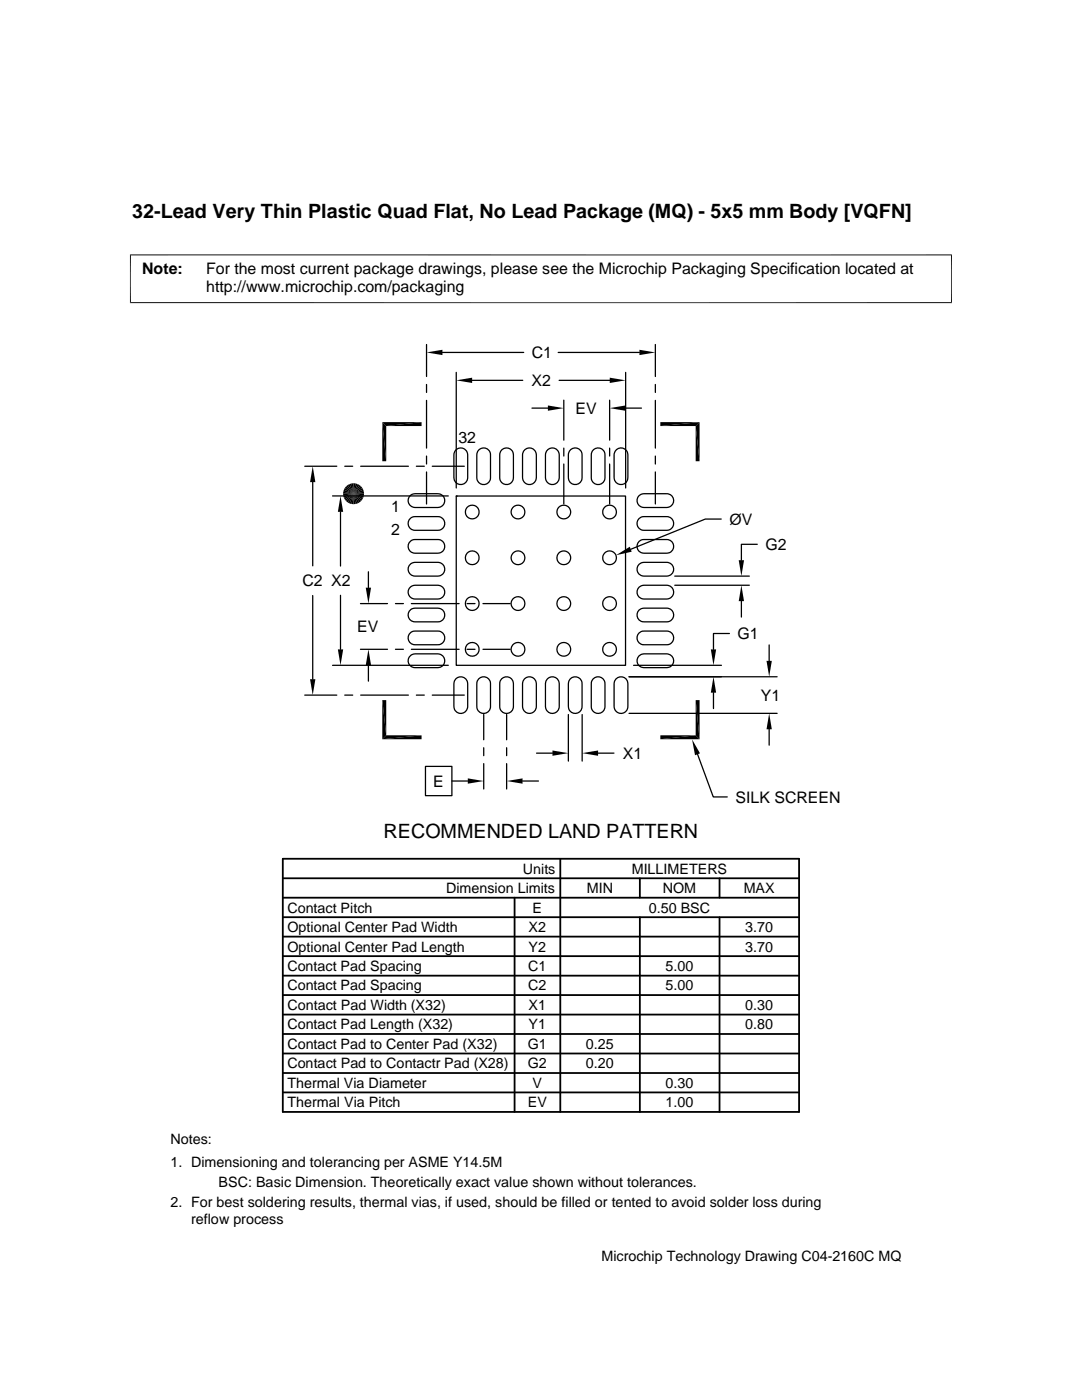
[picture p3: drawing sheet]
<svg xmlns="http://www.w3.org/2000/svg" width="216mm" height="279mm" viewBox="0 0 216 279" stroke-linecap="round" stroke-linejoin="round" font-family="sans-serif">
<g fill="none" stroke="#000" stroke-width=".25">
<path d="M85.1 68.7v6.4M85.1 76.7v1.6M85.1 79.9v9.5M88.3 70.3h16.2M91 74.3v23.1M94.2 75.9h10.1M111.4 70.3h16.2M111.6 75.9h10.1M112.5 79.9v7.9M121.6 79.9v7.9M124.8 74.3v23.1M130.8 68.7v6.4"/>
<path d="M130.8 76.7v1.6M130.8 79.9v9.5M60.8 93h6.4M62.4 96.2v16.7M66.4 99h23.1M68.8 93h1.6M72 93h9.5M81.8 99l.4-.3 .6-.2h4.6a1.38 1.38 0 0 1 1.3 1.4 1.38 1.38 0 0 1-1.3 1.4h-4.6a1.38 1.38 0 0 1-1.2-.8 1.38 1.38 0 0 1 .2-1.5zM83.1 93h1.6M85.1 91v1.6M85.1 94.2v6.4M86.3 93h6.3"/>
<path d="M91 89.8a1.38 1.38 0 0 1 1.5-.3 1.38 1.38 0 0 1 .8 1.3v4.5a1.38 1.38 0 0 1-1.4 1.4 1.38 1.38 0 0 1-1.3-1.4v-4.5l.1-.6zM91 99h33.8v33.8h-33.8zM91 99h.1M95.6 89.8a1.37 1.37 0 0 1 1.4-.3 1.37 1.37 0 0 1 .9 1.3v4.5a1.37 1.37 0 0 1-1.4 1.4 1.37 1.37 0 0 1-1.4-1.4v-4.5l.2-.6zM100.1 89.8a1.37 1.37 0 0 1 1.5-.3 1.37 1.37 0 0 1 .8 1.3v4.5a1.37 1.37 0 0 1-1.3 1.4 1.37 1.37 0 0 1-1.4-1.4v-4.5l.1-.6zM104.7 89.8a1.37 1.37 0 0 1 1.5-.3 1.37 1.37 0 0 1 .8 1.3v4.5a1.38 1.38 0 0 1-1.4 1.4 1.38 1.38 0 0 1-1.3-1.4v-4.5l.1-.6zM106.2 81.4h3.1M109.3 89.8a1.37 1.37 0 0 1 1.5-.3 1.37 1.37 0 0 1 .8 1.3v4.5a1.38 1.38 0 0 1-1.4 1.4 1.38 1.38 0 0 1-1.4-1.4v-4.5l.2-.6zM112.5 89.4v1.6M112.5 92.6v8M113.8 89.8a1.36 1.36 0 0 1 1.5-.3 1.36 1.36 0 0 1 .8 1.3v4.5a1.37 1.37 0 0 1-1.3 1.4 1.37 1.37 0 0 1-1.4-1.4v-4.5l.1-.6zM118.4 89.8a1.37 1.37 0 0 1 1.5-.3 1.37 1.37 0 0 1 .8 1.3v4.5a1.37 1.37 0 0 1-1.4 1.4 1.37 1.37 0 0 1-1.3-1.4v-4.5l.1-.6z"/>
<path d="M121.6 89.4v1.6M121.6 92.6v8M123 89.8a1.37 1.37 0 0 1 1.5-.3 1.37 1.37 0 0 1 .8 1.3v4.5a1.38 1.38 0 0 1-1.4 1.4 1.38 1.38 0 0 1-1.4-1.4v-4.5l.2-.6zM124.8 81.4h3.2M127.7 98.8l.8-.3h4.6a1.38 1.38 0 0 1 1.3 1.4 1.38 1.38 0 0 1-1.3 1.4h-4.6a1.38 1.38 0 0 1-1.3-1 1.38 1.38 0 0 1 .5-1.5zM130.8 91v1.6M130.8 94.2v6.4M62.4 118.9v16.7M67.9 102.2v10.8M67.9 118.8v10.8M73.5 114.1v3.2M81.8 117.3l.4-.4 .6-.1h4.6a1.38 1.38 0 0 1 1.3 1.4 1.38 1.38 0 0 1-1.3 1.3h-4.6a1.37 1.37 0 0 1-1.2-.7 1.37 1.37 0 0 1 .2-1.5z"/>
<path d="M81.8 112.7l.4-.3 .6-.2h4.6a1.38 1.38 0 0 1 1.3 1.4 1.38 1.38 0 0 1-1.3 1.4h-4.6a1.37 1.37 0 0 1-1.2-.8 1.37 1.37 0 0 1 .2-1.5zM81.8 103.6l.7-.5h4.9a1.37 1.37 0 0 1 1.3 1.4 1.37 1.37 0 0 1-1.3 1.3h-4.6a1.37 1.37 0 0 1-1.2-.8 1.37 1.37 0 0 1 .2-1.4zM81.8 108.2l.7-.5h4.9a1.37 1.37 0 0 1 1.3 1.3 1.37 1.37 0 0 1-1.3 1.4h-4.6a1.37 1.37 0 0 1-1.2-.8 1.37 1.37 0 0 1 .2-1.4zM127.7 103.4l.8-.3h4.6a1.37 1.37 0 0 1 1.3 1.4 1.37 1.37 0 0 1-1.3 1.3h-4.6a1.37 1.37 0 0 1-1.3-.9 1.37 1.37 0 0 1 .5-1.5zM127.7 117.1l.8-.3h4.6a1.38 1.38 0 0 1 1.3 1.4 1.38 1.38 0 0 1-1.3 1.3h-4.6a1.37 1.37 0 0 1-1.3-.9 1.37 1.37 0 0 1 .5-1.5zM127.7 112.5l.8-.3h4.6a1.38 1.38 0 0 1 1.3 1.4 1.38 1.38 0 0 1-1.3 1.4h-4.6a1.37 1.37 0 0 1-1.3-1 1.37 1.37 0 0 1 .5-1.5zM127.7 107.9l.8-.2h4.6a1.37 1.37 0 0 1 1.3 1.3 1.37 1.37 0 0 1-1.3 1.4h-4.6a1.37 1.37 0 0 1-1.3-.9 1.37 1.37 0 0 1 .5-1.6zM134.6 116.8h14.9M134.6 115h14.9M143.9 103.6h-3.2l-14.8 6M147.9 120v3.1M151.1 108.6h-3.2v3.2"/>
<path d="M60.8 138.7h6.4M66.4 132.8h23.1M68.8 138.7h1.6M71.9 120.5h5.4M71.9 129.6h5.4M72 138.7h9.5M73.5 132.8v3.1M78.9 120.5h1.6M78.9 129.6h1.6M81.8 126.4l.7-.4 4.9-.1a1.37 1.37 0 0 1 1.3 1.4 1.37 1.37 0 0 1-1.3 1.4h-4.6a1.37 1.37 0 0 1-1.2-.8 1.37 1.37 0 0 1 .2-1.5zM81.8 131l.4-.4 .6-.1h4.6a1.38 1.38 0 0 1 1.3 1.4 1.38 1.38 0 0 1-1.3 1.3h-4.6a1.37 1.37 0 0 1-1.2-.7 1.37 1.37 0 0 1 .2-1.5zM81.8 121.9l.4-.4 .6-.1h4.6a1.37 1.37 0 0 1 1.3 1.3 1.37 1.37 0 0 1-1.3 1.4h-4.6a1.37 1.37 0 0 1-1.2-.8 1.37 1.37 0 0 1 .2-1.4z"/>
<path d="M82.1 120.5h9.5M82.1 129.6h9.5M83.1 138.7h1.6M86.3 138.7h6.3M90.8 135.6a1.38 1.38 0 0 1 1.6-.5 1.38 1.38 0 0 1 .9 1.3v4.6a1.38 1.38 0 0 1-1.4 1.4 1.38 1.38 0 0 1-1.3-1.4v-4.6zM93.2 120.5h1.6M93.2 129.6h1.6M95.4 135.6a1.37 1.37 0 0 1 1.5-.5 1.37 1.37 0 0 1 1 1.3v4.6a1.37 1.37 0 0 1-1.4 1.4 1.37 1.37 0 0 1-1.4-1.4v-4.6zM96.4 129.6h5.4M96.4 120.5h5.4M100 135.6a1.37 1.37 0 0 1 1.5-.5 1.37 1.37 0 0 1 .9 1.3v4.6a1.37 1.37 0 0 1-1.3 1.4 1.37 1.37 0 0 1-1.4-1.4v-4.6zM104.5 135.6a1.37 1.37 0 0 1 1.6-.5 1.37 1.37 0 0 1 .9 1.3v4.6a1.38 1.38 0 0 1-1.4 1.4 1.38 1.38 0 0 1-1.3-1.4v-4.6z"/>
<path d="M109.1 135.6a1.37 1.37 0 0 1 1.6-.5 1.37 1.37 0 0 1 .9 1.3v4.6a1.38 1.38 0 0 1-1.4 1.4 1.38 1.38 0 0 1-1.4-1.4v-4.6zM113.7 135.6a1.37 1.37 0 0 1 1.5-.5 1.37 1.37 0 0 1 .9 1.3v4.6a1.37 1.37 0 0 1-1.3 1.4 1.37 1.37 0 0 1-1.4-1.4v-4.6zM118.3 135.6a1.37 1.37 0 0 1 1.5-.5 1.37 1.37 0 0 1 .9 1.3v4.6a1.37 1.37 0 0 1-1.4 1.4 1.37 1.37 0 0 1-1.3-1.4v-4.6zM122.8 135.6a1.37 1.37 0 0 1 1.5-.5 1.37 1.37 0 0 1 1 1.3v4.6a1.38 1.38 0 0 1-1.4 1.4 1.38 1.38 0 0 1-1.4-1.4v-4.6zM125.5 135.1h29.6M126.4 132.8h17.6M127.7 126.2l.8-.3h4.6a1.37 1.37 0 0 1 1.3 1.4 1.37 1.37 0 0 1-1.3 1.4h-4.6a1.37 1.37 0 0 1-1.3-1 1.37 1.37 0 0 1 .5-1.5zM127.7 121.6l.8-.2h4.6a1.37 1.37 0 0 1 1.3 1.3 1.37 1.37 0 0 1-1.3 1.4h-4.6a1.36 1.36 0 0 1-1.3-.9 1.36 1.36 0 0 1 .5-1.6zM127.7 130.8l.8-.3h4.6a1.38 1.38 0 0 1 1.3 1.4 1.38 1.38 0 0 1-1.3 1.3h-4.6a1.37 1.37 0 0 1-1.3-.9 1.37 1.37 0 0 1 .5-1.5zM142.4 138.2v3.2M145.5 126.4h-3.1v3.2M153.5 128.7v3.2"/>
<path d="M84.9 153h5.3v5.8h-5.3zM90.2 155.9h3.1M96.5 142.6v5M96.5 149.2v1.6M96.5 152.4v5.1M101.1 142.6v5M101.1 149.2v1.6M101.1 152.4v5.1M104.3 155.9h3.1M107.1 150.3h3.1M113.4 142.6v9.3M116.2 142.6v9.3"/>
<path d="M119.3 150.3h3.2M125.5 142.4h29.6M139.2 150.5l3.1 8.5h2.8M153.5 145.5v3.2"/>
<circle cx="94.2" cy="111.3" r="1.37"/>
<circle cx="94.2" cy="102.2" r="1.37"/>
<circle cx="103.4" cy="111.3" r="1.37"/>
<circle cx="103.4" cy="102.2" r="1.37"/>
<circle cx="112.5" cy="111.3" r="1.38"/>
<circle cx="112.5" cy="102.2" r="1.37"/>
<circle cx="121.6" cy="111.3" r="1.37"/>
<circle cx="121.6" cy="102.2" r="1.37"/>
<circle cx="94.2" cy="129.6" r="1.37"/>
<circle cx="94.2" cy="120.5" r="1.37"/>
<circle cx="103.4" cy="129.6" r="1.37"/>
<circle cx="103.4" cy="120.5" r="1.37"/>
<circle cx="112.5" cy="129.6" r="1.38"/>
<circle cx="112.5" cy="120.5" r="1.37"/>
<circle cx="121.6" cy="129.6" r="1.37"/>
<circle cx="121.6" cy="120.5" r="1.37"/>
</g>
<g fill="none" stroke="#000" stroke-width=".36">
<path d="M56.4 175.3h103M56.4 171.4h103v50.5h-103zM56.4 179.2h103M102.7 179.2v42.7M111.8 171.4v50.5M127.7 175.3v3.9M143.6 175.3v3.9M56.4 198.6h103M56.4 186.9h103M56.4 183h103M56.4 190.8h103M56.4 194.7h103"/>
<path d="M127.7 183v38.9M143.6 183v38.9M56.4 202.5h103M56.4 210.2h103M56.4 206.4h103M56.4 218h103M56.4 214.1h103"/>
</g>
<g fill="#000">
<path d="M85.1 70.3l3.2-.5v1.1zM91 75.9l3.2-.5v1zM121.7 75.4l3.1 .5-3.1 .5zM127.6 69.8l3.2 .5-3.2 .6zM62.4 93l.5 3.2h-1zM68.5 98.9l2-.4-1.9 .8zM68.6 97.7l1.9 .8-2-.4zM68.6 99.3l1.9-.8-1.7 1.2zM68.8 97.4l1.7 1.1-1.9-.8zM68.8 99.7l1.7-1.2-1.4 1.5zM69.1 97l1.4 1.5-1.7-1.1zM69.1 97l.3-.2 1.1 1.7z"/>
<path d="M69.4 96.8l.3-.2 .8 1.9zM69.7 96.6l.4-.1 .4 2zM71 96.5l.4 .1-.9 1.9zM71.4 96.6l.3 .2-1.2 1.7zM71.7 96.8l.3 .2-1.5 1.5zM70.5 98.5l1.5-1.5 .3 .4zM70.5 98.5l2 .8-.2 .4zM70.5 98.5l1.8-1.1 .2 .3zM70.5 98.5l2.1 .4-.1 .4zM70.5 98.5l2-.8 .1 .4zM76.3 84.2l.8 7.9h-.8zM76.3 84.2h7.8l-7 .8z"/>
<path d="M76.3 84.2l.8 .8v7.1zM77.1 85l7-.8v.8zM109.3 80.9l3.2 .5-3.2 .6zM121.6 81.4l3.2-.5v1.1zM131.8 84.2h7.8l-7.8 .8zM131.8 85l7.8-.8-.8 .8zM138.8 85l.8 7.1h-.8zM138.8 85l.8-.8v7.9zM67.9 99l.6 3.2h-1.1zM70.5 98.5l-1.1 1.8-.3-.3zM70.5 98.5l-.8 2-.3-.2zM70.5 98.5l-.4 2.1-.4-.1z"/>
<path d="M70.5 98.5l.9 2-.4 .1zM70.5 98.5l1.2 1.8-.3 .2zM70.5 98.5l1.5 1.5-.3 .3zM70.5 98.5l1.8 1.2-.3 .3zM73 117.3h1l-.5 3.2zM122.9 110.8l2.8-1.7 .3 1zM147.9 116.8l.6 3.2h-1.1zM147.4 111.8h1.1l-.6 3.2zM61.9 135.6h1l-.5 3.1zM67.4 129.6h1.1l-.6 3.2zM73.5 129.6l.5 3.2h-1zM138.8 139.7l.8 7.8-.8-.8z"/>
<path d="M138.8 139.7h.8v7.8zM142.4 135.1l.5 3.1h-1.1zM141.8 129.6h1.1l-.5 3.2zM153 131.9h1l-.5 3.2zM76.3 139.7l.8 7-.8 .8zM76.3 139.7h.8v7zM76.3 147.5l7.8-.8v.8zM76.3 147.5l.8-.8h7zM93.3 155.3l3.2 .6-3.2 .5zM101.1 155.9l3.2-.6v1.1zM110.2 149.8l3.2 .5-3.2 .5zM116.2 150.3l3.1-.5v1z"/>
<path d="M138.1 147.6l1.6 2.7-1 .4zM131.8 146.7h7l-7 .8zM131.8 147.5l7-.8 .8 .8zM153.5 142.4l.5 3.1h-1z"/>
</g>
<path d="M68.5 98.7h4.1M68.5 98.3h4.1M70.3 96.4v4.2M70.7 96.4v4.2" fill="none" stroke="#000" stroke-width=".4"/>
<path d="M26 50.8v9.7M189.9 50.8v9.7M189.9 50.9h-164M25.9 60.4h164" fill="none" stroke="#000" stroke-width=".2"/>
<g font-size="3.9">
<text x="26.4" y="43.5">32-Lead Very Thin Plastic Quad Flat, No Lead Package (MQ) - 5x5 mm Body [VQFN]</text>
<text x="76.5" y="167.3">RECOMMENDED LAND PATTERN</text>
</g>
<g font-size="3.2">
<text x="28.4" y="54.6">Note:</text>
<text x="41.1" y="54.6">For the most current package drawings, please see the Microchip Packaging Specification located at</text>
<text x="41.1" y="58.3">http://www.microchip.com/packaging</text>
<text x="106.1" y="71.5">C1</text>
<text x="106.1" y="77">X2</text>
<text x="114.8" y="82.6">EV</text>
<text x="91.5" y="88.5">32</text>
<text x="78.1" y="102.1">1</text>
<text x="78.1" y="106.7">2</text>
<text x="145.6" y="104.7">ØV</text>
<text x="152.7" y="109.7">G2</text>
<text x="60.4" y="117">C2 X2</text>
<text x="71.3" y="126.2">EV</text>
<text x="147.2" y="127.6">G1</text>
<text x="151.8" y="139.9">Y1</text>
<text x="124.3" y="151.4">X1</text>
<text x="86.4" y="157">E</text>
<text x="146.8" y="160.2">SILK SCREEN</text>
</g>
<g font-size="2.9">
<text x="89" y="178.2">Dimension Limits</text>
<text x="104.3" y="174.4">Units</text>
<text x="117.1" y="178.2">MIN</text>
<text x="126" y="174.4">MILLIMETERS</text>
<text x="132.3" y="178.2">NOM</text>
<text x="148.4" y="178.2">MAX</text>
<text x="57.3" y="182.1">Contact Pitch</text>
<text x="106.3" y="182.1">E</text>
<text x="129.5" y="182.1">0.50 BSC</text>
<text x="57.3" y="186">Optional Center Pad Width</text>
<text x="57.3" y="189.9">Optional Center Pad Length</text>
<text x="105.5" y="189.9">Y2</text>
<text x="105.5" y="186">X2</text>
<text x="148.7" y="189.9">3.70</text>
<text x="148.7" y="186">3.70</text>
<text x="57.3" y="193.8">Contact Pad Spacing</text>
<text x="57.3" y="197.7">Contact Pad Spacing</text>
<text x="105.4" y="193.8">C1</text>
<text x="105.4" y="197.7">C2</text>
<text x="132.8" y="193.8">5.00</text>
<text x="132.8" y="197.7">5.00</text>
<text x="57.3" y="201.6">Contact Pad Width (X32)</text>
<text x="105.5" y="201.6">X1</text>
<text x="148.7" y="201.6">0.30</text>
<text x="57.3" y="205.4">Contact Pad Length (X32)</text>
<text x="57.3" y="209.3">Contact Pad to Center Pad (X32)</text>
<text x="105.3" y="209.3">G1</text>
<text x="105.5" y="205.4">Y1</text>
<text x="116.9" y="209.3">0.25</text>
<text x="148.7" y="205.4">0.80</text>
<text x="57.3" y="213.2">Contact Pad to Contactr Pad (X28)</text>
<text x="105.3" y="213.2">G2</text>
<text x="116.9" y="213.2">0.20</text>
<text x="57.3" y="217.1">Thermal Via Diameter</text>
<text x="57.3" y="221">Thermal Via Pitch</text>
<text x="105.3" y="221">EV</text>
<text x="106.3" y="217.1">V</text>
<text x="132.8" y="217.1">0.30</text>
<text x="132.8" y="221">1.00</text>
<text x="34" y="228.3">Notes:</text>
<text x="34" y="232.9">1. Dimensioning and tolerancing per ASME Y14.5M</text>
<text x="43.6" y="236.9">BSC: Basic Dimension. Theoretically exact value shown without tolerances.</text>
<text x="34" y="241">2. For best soldering results, thermal vias, if used, should be filled or tented to avoid solder loss during</text>
<text x="38.1" y="244.3">reflow process</text>
<text x="120" y="251.7">Microchip Technology Drawing C04-2160C MQ</text>
</g>
</svg>
